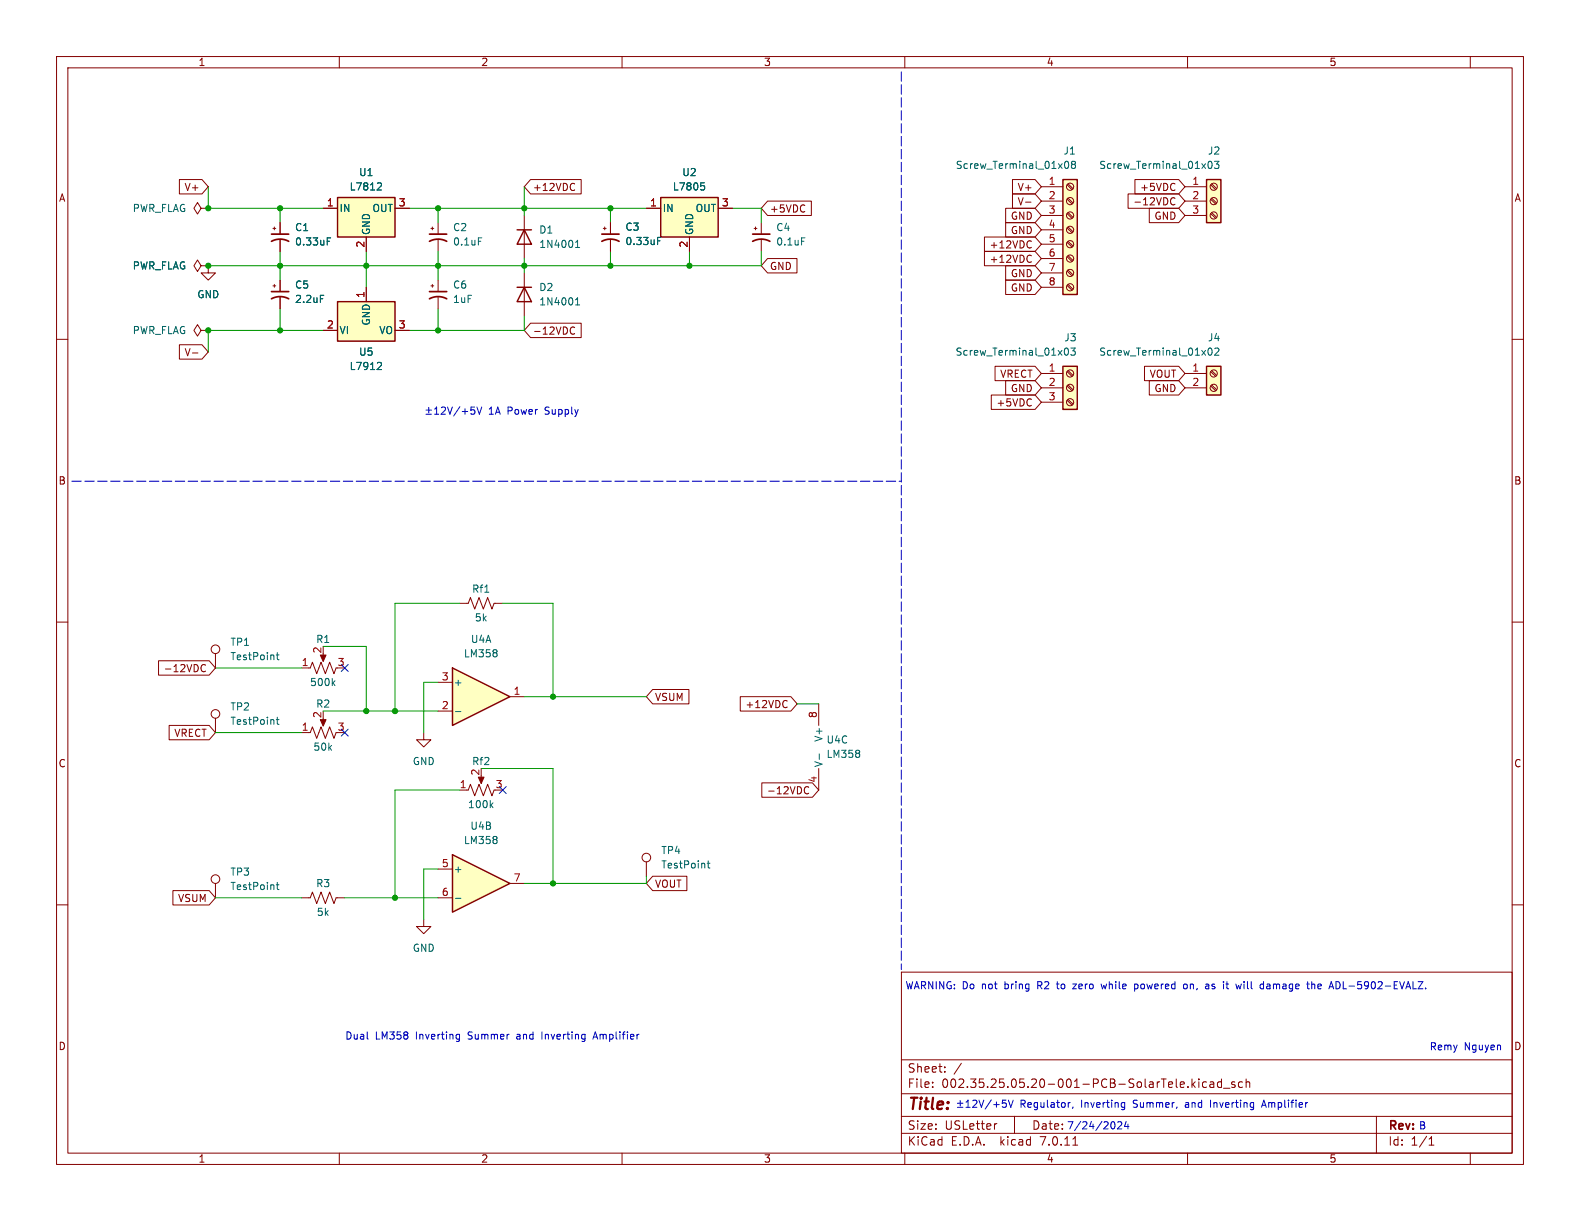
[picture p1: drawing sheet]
<svg xmlns="http://www.w3.org/2000/svg" width="279mm" height="216mm" viewBox="0 0 279 216" stroke-linecap="round" stroke-linejoin="round" font-family="sans-serif">
<g fill="none" stroke="#840000" stroke-width=".18">
<path d="M10 10h259.4v195.9h-259.4zM12 12h255.4v191.9h-255.4zM60 10v2M110 10v2M160 10v2M210 10v2M260 10v2M35.6 36.8l-.7-1-.6 1 .6 1 .7-1h1.2M36.8 36.8h.1M49.5 39.4v2M10 60h2M48.3 40.4h.5"/>
<path d="M48.5 40.1v.5M49.5 42.4v2.1M267.4 60h2M10 110h2M267.4 110h2M81.3 139.7h1.5l.4-1 .7 2 .8-2 .8 2 .7-2 .8 2 .4-1M85.1 137.2v1M144.8 124.5v3.8M144.8 135.9v3.8M10 160h2M267.4 160h2M159.4 171.9h108v32h-108z"/>
<path d="M159.4 197.4h108M159.4 193.4h108M159.4 187.4h108M164.9 192.1v.2M164.9 191.4v.1M167.1 189.4v.2M167.1 188.7v.1M170 188l-1.3 1.9M176.3 198.7l-.3 .1M179.4 197.4v3M210.9 191.7l.5 .6M211.4 191.3l-.6 .6"/>
<path d="M212 190.8v.1M212 191.3v1M213.4 191.4l-.5-.1-.3 .3v.4l.2 .2h.6M214 191.4h.6v.9M214.6 191.6l-.5 .1a.29 .29 0 0 0-.2 .3 .29 .29 0 0 0 .2 .3l.5-.1M216 191.4l-.4-.1-.3 .3v.4l.1 .2h.6M216 190.8v1.5M216.4 192.4h1.1M218.4 191.4l-.4-.1-.2 .2 .1 .2 .5 .2v.3h-.6M219.7 191.4l-.4-.1-.3 .3v.4l.1 .2h.6M220.4 191.4l.2-.1 .3 .1 .1 .9M220.4 190.8v1.5"/>
<path d="M243.4 197.4v6.5M60 203.9v2M110 203.9v2M159.4 200.4h108M160 203.9v2M189.7 202.5h.9M210 203.9v2M252.7 202.5h.9M252.7 201.4l.4-.4v1.5M260 203.9v2"/>
</g>
<path d="M57.9 42.7h.4M57.9 42.1h.6M144.9 133.3v1M152 132.8v.3M152 133.3v.5M86.8 142.3l.4 .5M87.2 142l-.5 .5" fill="none" stroke="#006464" stroke-width=".18"/>
<path d="M48 42.7a3.2 3.2 0 0 1 3.1 0M48 41.4h3.1" fill="none" stroke="#840000" stroke-width=".3"/>
<path d="M84.6 137.4h1l-.5 1.2z" fill="#840000" stroke="#840000" stroke-width=".18"/>
<path d="M80 118.1l10.2 5.1-10.2 5.1z" fill="#ffffc2"/>
<path d="M59.7 53.3h10.1v7h-10.1zM91.4 40.6h2.6M92.7 40.6l1.3 2.6h-2.6zM188 64.8h2.5v7.6h-2.5zM80 118.1l10.2 5.1-10.2 5.1z" fill="none" stroke="#840000" stroke-width=".25"/>
<g fill="none" stroke="#840000" stroke-width=".18">
<path d="M92.7 38.1v7.6M35.6 47l-.7-1-.6 1 .6 1 .7-1h1.2M36.8 47h.1M36.8 47v1.3h1.3l-1.3 1.2-1.2-1.2h1.2M48.3 50.5h.5M48.5 50.3v.5M49.5 49.5v2.1M49.5 52.6v2M57.1 58.4h2.6M64.8 50.8v2.5M69.8 58.4h2.6M76.2 50.5h.5"/>
<path d="M76.5 50.3v.5M77.5 49.5v2.1M77.5 52.6v2M184.1 66h3.9M184.1 68.6h3.9M184.1 71.1h3.9M188.7 70.8l.9 .8M188.7 68.2l.9 .9M188.7 65.7l.9 .8M188.9 70.6l.8 .9M188.9 68.1l.8 .8M188.9 65.5l.8 .9"/>
<path d="M38.1 115.6v2.5M53.3 118.1h1.6l.3-1 .8 2 .8-2 .7 2 .8-2 .8 2 .3-1M57.1 115.6v1M81.3 106.7h1.5l.4-1 .7 2 .8-2 .8 2 .7-2 .8 2 .4-1h1.5M38.1 127v2.5M53.3 129.5h1.6l.3-1 .8 2.1 .8-2.1 .7 2.1 .8-2.1 .8 2.1 .3-1.1M57.1 127v1M74.9 129.5v1.3h1.3l-1.3 1.3-1.2-1.3h1.2M77.5 125.7h2.5M77.5 120.7h2.5M90.2 123.2h2.5M114.3 152.4v2.5"/>
<path d="M74.9 162.6v1.2h1.3l-1.3 1.3-1.2-1.3h1.2"/>
<circle cx="189.2" cy="68.6" r=".63"/>
<circle cx="189.2" cy="66" r=".63"/>
<circle cx="189.2" cy="71.1" r=".63"/>
<circle cx="38.1" cy="114.8" r=".76"/>
<circle cx="38.1" cy="126.2" r=".76"/>
<circle cx="114.3" cy="151.6" r=".76"/>
</g>
<g fill="none" stroke="#006464" stroke-width=".18">
<path d="M56.7 52.2h.6M101.8 43.8h.7M101.8 42.9l.3-.4v1.3M66.9 64.1h.4l.2 .3-.8 .9h.8M188.4 61.6l.1-.1a.68 .68 0 0 1 .5 .7 .68 .68 0 0 1-.5 .6 .84 .84 0 0 1-.1-1.2zM189.4 61.5h.7l-.4 .5 .4 .1v.6l-.2 .1-.5-.1M48.9 115.8h.4M49 115.4v1.1l.3 .2M85.7 104.7h.8M87.8 115v.3M87.8 115.5v.5M48.9 127.2h.4"/>
<path d="M49 126.8v1.1l.3 .2M58.9 120.7l.3 .5M59.2 120.4l-.4 .5M80.5 125.8h1M125.1 152.6h.4M125.2 152.2v1.1l.3 .2"/>
</g>
<g fill="#ffffc2" stroke="#ffffc2" stroke-width=".18">
<path d="M188 64.8h2.5v7.6h-2.5z"/>
<path d="M59.7 53.3h10.1v7h-10.1z"/>
</g>
<path d="M48 52.8a3.2 3.2 0 0 1 3.1 0M48 51.6h3.1M75.9 52.8a3.2 3.2 0 0 1 3.1 0M75.9 51.6h3.1" fill="none" stroke="#840000" stroke-width=".3"/>
<g fill="#840000" stroke="#840000" stroke-width=".18">
<path d="M56.6 115.8h1.1l-.6 1.2z"/>
<path d="M56.6 127.3h1.1l-.6 1.1z"/>
</g>
<path d="M80 151.1l10.2 5.1-10.2 5.1z" fill="#ffffc2"/>
<path d="M59.7 34.9h10.1v7h-10.1zM116.8 34.9h10.2v7h-10.2zM188 31.8h2.5v20.3h-2.5zM213.4 31.8h2.5v7.6h-2.5zM91.4 50.8h2.6M92.7 50.8l1.3 2.5h-2.6zM213.4 64.8h2.5v5.1h-2.5zM80 151.1l10.2 5.1-10.2 5.1z" fill="none" stroke="#840000" stroke-width=".25"/>
<g fill="none" stroke="#840000" stroke-width=".18">
<path d="M31.7 31.7h4l1.1 1.3-1.1 1.3h-4zM49.5 39.4v2M57.1 36.8h2.6M69.8 36.8h2.6M77.5 39.4v2M93.8 31.7h9v2.6h-9l-1.1-1.3zM101.4 32.4l.2 .1M101.6 33.6l-.2 .1M107.9 39.4v2M114.3 36.8h2.5M127 36.8h2.5M134.6 39.4v2"/>
<path d="M135.7 35.6h7.8v2.5h-7.8l-1.1-1.3zM177.8 39.4h5.2l1.1 1.2-1.1 1.3h-5.2zM177.8 36.8h5.2l1.1 1.3-1.1 1.3h-5.2zM179 34.3h4l1.1 1.3-1.1 1.2h-4zM179 31.7h4l1.1 1.3-1.1 1.3h-4zM181.4 35.7h.9M184.1 33h3.9M184.1 35.6h3.9M184.1 38.1h3.9M188.7 37.8l.9 .8M188.7 35.2l.9 .9M188.7 32.7l.9 .8"/>
<path d="M188.9 37.6l.8 .8M188.9 35.1l.8 .8M188.9 32.5l.8 .9M199.5 34.3h8.9l1.1 1.3-1.1 1.2h-8.9zM200.7 31.7h7.7l1.1 1.3-1.1 1.3h-7.7zM203.2 36.8h5.2l1.1 1.3-1.1 1.3h-5.2zM207.1 36l.3 .2 .4-.1M207.8 35.1l-.4-.1-.3 .1M209.5 33h3.9M209.5 35.6h3.9M209.5 38.1h3.9M214.1 37.8l.9 .8"/>
<path d="M214.1 35.2l.9 .9M214.1 32.7l.9 .8M214.3 37.6l.8 .8M214.3 35.1l.8 .8M214.3 32.5l.8 .9M35.6 58.4l-.7-1-.6 1 .6 1 .7-1h1.2M36.8 58.4h.1M36.8 47h.1M49.5 42.4v2.1M49.5 49.5v2.1M49.5 52.6v2M57.1 58.4h2.6"/>
<path d="M64.8 41.9v2.6M64.8 50.8v2.5M69.8 58.4h2.6M76.2 40.4h.5M76.5 40.1v.5M77.5 42.4v2.1M92.7 48.3v7.6M93.8 57.1h9v2.6h-9l-1.1-1.3zM101 58.9l.3 .2 .3-.1M101.6 57.9l-.3-.1-.3 .2M106.7 40.4h.5M106.9 40.1v.5"/>
<path d="M107.9 42.4v2.1M121.9 41.9v2.6M133.3 40.4h.6M133.6 40.1v.5M134.6 42.4v2.1M135.7 45.7h5.2v2.6h-5.2l-1.1-1.3zM174.1 44.4h8.9l1.1 1.3-1.1 1.3h-8.9zM174.1 41.9h8.9l1.1 1.3-1.1 1.3h-8.9zM177.8 49.5h5.2l1.1 1.3-1.1 1.3h-5.2zM177.8 47h5.2l1.1 1.3-1.1 1.2h-5.2zM182.1 45.1l.3 .1M182.1 42.6l.3 .1"/>
<path d="M182.4 46.3l-.3 .1M182.4 43.7l-.3 .2M184.1 40.6h3.9M184.1 43.2h3.9M184.1 45.7h3.9M184.1 48.3h3.9M184.1 50.8h3.9M188.7 50.5l.9 .8M188.7 47.9l.9 .9M188.7 45.4l.9 .8M188.7 42.8l.9 .9M188.7 40.3l.9 .8"/>
<path d="M188.9 50.3l.8 .8M188.9 47.8l.8 .8M188.9 45.2l.8 .9M188.9 42.7l.8 .8M188.9 40.1l.8 .9M31.7 61h4l1.1 1.2-1.1 1.3h-4zM34 62.4h1M175.3 69.8h7.7l1.1 1.3-1.1 1.3h-7.7zM176 64.8h7l1.1 1.2-1.1 1.3h-7zM177.8 67.3h5.2l1.1 1.3-1.1 1.3h-5.2zM202.4 64.8h6l1.1 1.2-1.1 1.3h-6zM203.2 67.3h5.2l1.1 1.3-1.1 1.3h-5.2z"/>
<path d="M209.5 66h3.9M209.5 68.6h3.9M214.1 68.2l.9 .9M214.1 65.7l.9 .8M214.3 68.1l.8 .8M214.3 65.5l.8 .9M28 116.8h9l1.1 1.3-1.1 1.3h-9zM35.7 118.6l.3 .2 .3-.1M36.3 117.6l-.3-.1-.3 .2M29.9 128.3h7.1l1.1 1.2-1.1 1.3h-7.1zM115.4 121.9h6.4v2.6h-6.4l-1.1-1.3zM130.9 123.2h9l1.1 1.3-1.1 1.2h-9z"/>
<path d="M134.7 138.4h9l1.1 1.3-1.1 1.3h-9zM139 123.9l.2 .1M139.2 125l-.2 .1M143 139.2l-.4-.1-.3 .2M30.6 157.5h6.4l1.1 1.3-1.1 1.2h-6.4zM38.1 156.2v2.6M53.3 158.8h1.6l.3-1.1 .8 2.1 .8-2.1 .7 2.1 .8-2.1 .8 2.1 .3-1h1.6M77.5 153.7h2.5M77.5 158.8h2.5M90.2 156.2h2.5M115.4 154.9h6.1v2.6h-6.1l-1.1-1.3zM142.3 140.2l.3 .2 .4-.2"/>
<circle cx="189.2" cy="38.1" r=".63"/>
<circle cx="189.2" cy="35.6" r=".63"/>
<circle cx="189.2" cy="33" r=".63"/>
<circle cx="214.6" cy="35.6" r=".63"/>
<circle cx="214.6" cy="33" r=".63"/>
<circle cx="214.6" cy="38.1" r=".63"/>
<circle cx="189.2" cy="48.3" r=".63"/>
<circle cx="189.2" cy="40.6" r=".63"/>
<circle cx="189.2" cy="45.7" r=".63"/>
<circle cx="189.2" cy="50.8" r=".63"/>
<circle cx="189.2" cy="43.2" r=".63"/>
<circle cx="214.6" cy="66" r=".63"/>
<circle cx="214.6" cy="68.6" r=".63"/>
<circle cx="38.1" cy="155.4" r=".76"/>
</g>
<g fill="none" stroke="#006464" stroke-width=".18">
<path d="M66.9 32.3l.4 .1 .2 .3-.8 .9h.8M123.9 32.3h.7M124.1 32.8h.3l.2 .3-.1 .4-.4 .1M188.4 28.6l.2-.1a.68 .68 0 0 1 .4 .7 .68 .68 0 0 1-.4 .6l-.2-.1-.1-.4zM189.7 29.1l-.2-.3 .2-.3h.2l.3 .3-.3 .3M189.7 29.1l-.2 .2v.4l.2 .1 .4-.1 .1-.2v-.2l-.3-.2M189.7 29.1h.2M213.7 28.6l.2-.1a.68 .68 0 0 1 .5 .7 .68 .68 0 0 1-.5 .6l-.2-.1-.1-.4zM214.8 28.5h.7l-.4 .5 .4 .1v.6l-.2 .1-.5-.1M56.7 52.2h.6M57.9 42.1h.6M57.9 42.7h.4"/>
<path d="M84.6 42.1h.6M101.8 53.9h.7M101.8 53l.3-.4v1.3M116.3 42.6h.4M116.3 42h.6M141.7 42.1h.7M66.9 64.1h.4l.2 .3-.8 .9h.8M213.8 61.6l.1-.1a.68 .68 0 0 1 .5 .7 .68 .68 0 0 1-.5 .6 .84 .84 0 0 1-.1-1.2zM214.8 61.7l.5-.2 .2 .4-.7 .9h.7M48.9 156.5h.4M49 156v1.1l.3 .2M80.5 158.8h1"/>
<path d="M87.8 148v.3M87.8 148.6v.4"/>
</g>
<g fill="#ffffc2" stroke="#ffffc2" stroke-width=".18">
<path d="M59.7 34.9h10.1v7h-10.1z"/>
<path d="M213.4 31.8h2.5v7.6h-2.5z"/>
<path d="M213.4 64.8h2.5v5.1h-2.5z"/>
<path d="M188 31.8h2.5v20.3h-2.5z"/>
<path d="M116.8 34.9h10.2v7h-10.2z"/>
</g>
<path d="M75.9 42.7a3.2 3.2 0 0 1 3.1 0M75.9 41.4h3.1M106.4 42.7a3.2 3.2 0 0 1 3.1 0M106.4 41.4h3.1M133.1 42.7a3.2 3.2 0 0 1 3 0M133.1 41.4h3" fill="none" stroke="#840000" stroke-width=".3"/>
<g fill="none" stroke="#0000c2" stroke-width=".18">
<path d="M75.3 72.5h1M75.3 73.2h1M75.8 72v1M76.8 73.2h.8M76.8 72.3l.4-.3v1.2M78.1 72.1l.4-.1 .3 .3-.8 .9h.8M79.1 72l.5 1.2 .4-1.2M81.3 71.9l-1.1 1.6M81.7 72.8h1M82.2 72.3v.9M83.9 72h-.6v.6l.1-.1h.5l.1 .2-.1 .4-.2 .1-.4-.1M84.3 72l.5 1.2 .4-1.2"/>
<path d="M186.8 174h.5M187 173.6v1.2M189.7 174h.7l-.7 .8h.7M194.7 174l.3 .8 .2-.6 .2 .6M200.6 174.1l.4-.1 .2 .2-.1 .6h-.5M200.6 174v1.3M209.4 174.1l.3-.1 .3 .2v.4l-.3 .2h-.3l-.1-.2zM213.6 174l.2 .2v.6M213.8 174.8h-.2M213.8 174.3l-.2 .1M220 173.6v.1M220 174v.8"/>
<path d="M224 174.1l.4-.1 .2 .2M224.6 174.3l-.4 .1-.2 .1 .2 .3h.4M232 174.1h.4l.1 .7M233.1 174.1v.7M233.7 174.3l-.6 .1M236.6 173.6a.68 .68 0 0 1 .4 .6 .68 .68 0 0 1-.4 .6M65 183.7h.1M80.9 182.9l.4 .1M81.3 182.9v1l-.2 .2-.3 .1M81.3 183.7h-.4M95.8 182.5v1.2M105 183.4h.6"/>
<path d="M105.3 182.5l-.5 1.2M169.3 195.1h1M169.3 195.8h1M169.8 194.6v1M170.8 195.8h.8M170.8 194.9l.4-.4v1.3M172 194.7l.5-.2 .3 .4-.8 .9h.8M173.1 194.5l.4 1.3 .5-1.3M175.3 194.5l-1.1 1.6M175.7 195.3h1M176.2 194.8v1M177.9 194.5h-.6l-.1 .6 .2-.1 .4 .1 .2 .2-.1 .4-.2 .1-.5-.1"/>
<path d="M178.3 194.5l.4 1.3 .5-1.3M189.3 195l-.3 .1M189.8 195.7l-.2 .3M197 198.4l.2 .4-.2 .8M197.6 198.5l.5-.2 .3 .4-.8 .9h.8M198.5 195h.4M198.9 195.7l-.4 .1M198.9 195v1l-.1 .2h-.3M199.2 198.3l-.3 .9h.7M199.5 198.8v.8M214.1 194.5v1.3M223.2 195.4h.6"/>
<path d="M223.5 194.5l-.4 1.3"/>
</g>
<path d="M159.4 12.7v158.8M12.7 85.1h146.7" fill="none" stroke="#0000c2" stroke-width=".18" stroke-dasharray="1.7 .6"/>
<g fill="none" stroke="#009600" stroke-width=".18">
<path d="M36.8 33v3.8h20.3M49.5 36.8v2.6M72.4 36.8h41.9M77.5 36.8v2.6M92.7 33v5.1M107.9 36.8v2.6M129.5 36.8h5.1v2.6M49.5 44.5v5M49.5 54.6v3.8M57.1 58.4h-20.3v3.8M64.8 44.5v6.3M77.5 44.5v5"/>
<path d="M77.5 54.6v3.8M92.7 55.9v2.5h-20.3M92.7 45.7v2.6M107.9 44.5v2.5M121.9 44.5v2.5M134.6 44.5v2.5h-97.8M38.1 118.1h15.2M57.1 114.3h7.7v11.4M81.3 106.7h-11.5v19M88.9 106.7h8.9v16.5M38.1 129.5h15.2M57.1 125.7h20.4"/>
<path d="M77.5 120.7h-2.6v8.8M81.3 139.7h-11.5v19.1M85.1 135.9h12.7v20.3M92.7 123.2h21.6M141 124.5h3.8M38.1 158.8h15.2M61 158.8h16.5M77.5 153.7h-2.6v8.9M114.3 154.9v1.3h-21.6"/>
</g>
<path d="M60.4 117.5l1.2 1.2M61.6 117.5l-1.2 1.2M60.4 128.9l1.2 1.2M61.6 128.9l-1.2 1.2M88.3 139.1l1.2 1.2M89.5 139.1l-1.2 1.2" fill="none" stroke="#000084" stroke-width=".18"/>
<g fill="#009600" stroke="#009600" stroke-width=".18">
<circle cx="64.8" cy="125.7" r=".46"/>
<circle cx="69.8" cy="125.7" r=".46"/>
<circle cx="69.8" cy="158.8" r=".46"/>
<circle cx="36.8" cy="36.8" r=".46"/>
<circle cx="49.5" cy="36.8" r=".46"/>
<circle cx="49.5" cy="58.4" r=".46"/>
<circle cx="49.5" cy="47" r=".46"/>
<circle cx="77.5" cy="36.8" r=".46"/>
<circle cx="77.5" cy="47" r=".46"/>
<circle cx="64.8" cy="47" r=".46"/>
<circle cx="36.8" cy="58.4" r=".46"/>
<circle cx="36.8" cy="47" r=".46"/>
<circle cx="97.8" cy="156.2" r=".46"/>
<circle cx="97.8" cy="123.2" r=".46"/>
<circle cx="121.9" cy="47" r=".46"/>
<circle cx="107.9" cy="47" r=".46"/>
<circle cx="92.7" cy="47" r=".46"/>
<circle cx="77.5" cy="58.4" r=".46"/>
<circle cx="92.7" cy="36.8" r=".46"/>
<circle cx="107.9" cy="36.8" r=".46"/>
</g>
<text font-size="2.8" fill="#840000" x="160.4" y="196.8">Title:</text>
<g font-size="2.1" fill="#840000">
<text x="160.4" y="189.9">Sheet:</text>
<text x="160.4" y="192.6">File:</text>
<text x="166.5" y="192.6">002.35.25.05.20-001-PCB-SolarTele.kicad_sch</text>
<text x="160.4" y="202.8">KiCad</text>
<text x="160.4" y="200">Size:</text>
<text x="167.1" y="200">USLetter</text>
<text x="168.1" y="202.8">E.D.A.</text>
<text x="177" y="202.8">kicad</text>
<text x="182.4" y="200">Date:</text>
<text x="184.2" y="202.8">7.0.11</text>
<text x="245.4" y="200.2">Rev:</text>
<text x="245.4" y="202.8">Id:</text>
<text x="249.5" y="202.8">1/1</text>
</g>
<g font-size="1.8" fill="#840000">
<text x="35" y="11.9">1</text>
<text x="85" y="11.9">2</text>
<text x="135" y="11.9">3</text>
<text x="185" y="11.9">4</text>
<text x="235" y="11.9">5</text>
<text x="10.3" y="35.9">A</text>
<text x="32.5" y="34">V+</text>
<text x="94.1" y="34">+12VDC</text>
<text x="179.9" y="34">V+</text>
<text x="201.5" y="34">+5VDC</text>
<text x="267.7" y="35.9">A</text>
<text x="136" y="37.8">+5VDC</text>
<text x="178.6" y="41.6">GND</text>
<text x="178.6" y="39.1">GND</text>
<text x="179.9" y="36.5">V-</text>
<text x="200.3" y="36.5">-12VDC</text>
<text x="204" y="39.1">GND</text>
<text x="136" y="47.9">GND</text>
<text x="174.9" y="46.7">+12VDC</text>
<text x="174.9" y="44.1">+12VDC</text>
<text x="178.6" y="51.8">GND</text>
<text x="178.6" y="49.2">GND</text>
<text x="94.1" y="59.4">-12VDC</text>
<text x="32.5" y="63.2">V-</text>
<text x="176.8" y="67">VRECT</text>
<text x="178.6" y="69.5">GND</text>
<text x="203.2" y="67">VOUT</text>
<text x="204" y="69.5">GND</text>
<text x="176.1" y="72.1">+5VDC</text>
<text x="10.3" y="85.9">B</text>
<text x="267.7" y="85.9">B</text>
<text x="28.8" y="119.1">-12VDC</text>
<text x="115.7" y="124.1">VSUM</text>
<text x="131.7" y="125.4">+12VDC</text>
<text x="30.7" y="130.5">VRECT</text>
<text x="10.3" y="135.9">C</text>
<text x="267.7" y="135.9">C</text>
<text x="135.5" y="140.7">-12VDC</text>
<text x="31.4" y="159.7">VSUM</text>
<text x="115.7" y="157.2">VOUT</text>
<text x="10.3" y="185.9">D</text>
<text x="267.7" y="185.9">D</text>
<text x="35" y="205.8">1</text>
<text x="85" y="205.8">2</text>
<text x="135" y="205.8">3</text>
<text x="185" y="205.8">4</text>
<text x="235" y="205.8">5</text>
</g>
<g font-size="1.8" fill="#006464">
<text x="188" y="27.5">J1</text>
<text x="213.5" y="27.5">J2</text>
<text x="61.7" y="33.9">L7812</text>
<text x="63.4" y="31.3">U1</text>
<text x="118.9" y="33.9">L7805</text>
<text x="120.5" y="31.3">U2</text>
<text x="168.9" y="30.1">Screw_Terminal_01x08</text>
<text x="194.3" y="30.1">Screw_Terminal_01x03</text>
<text x="23.4" y="37.7">PWR_FLAG</text>
<text x="52.1" y="41.1">C1</text>
<text x="59.9" y="37.7">IN</text>
<text x="65.6" y="41.7" transform="rotate(-90 65.6 41.7)">GND</text>
<text x="65.8" y="37.7">OUT</text>
<text x="80" y="41.1">C2</text>
<text x="95.3" y="41.5">D1</text>
<text x="110.5" y="41">C3</text>
<text x="117.1" y="37.7">IN</text>
<text x="122.8" y="41.7" transform="rotate(-90 122.8 41.7)">GND</text>
<text x="122.9" y="37.7">OUT</text>
<text x="137.2" y="41.1">C4</text>
<text x="23.4" y="47.9">PWR_FLAG</text>
<text x="52.1" y="43.6">0.33uF</text>
<text x="80" y="43.6">0.1uF</text>
<text x="95.3" y="44">1N4001</text>
<text x="110.5" y="43.5">0.33uF</text>
<text x="137.2" y="43.6">0.1uF</text>
<text x="34.8" y="52.9">GND</text>
<text x="52.1" y="51.2">C5</text>
<text x="52.1" y="53.8">2.2uF</text>
<text x="80" y="51.2">C6</text>
<text x="80" y="53.8">1uF</text>
<text x="95.3" y="51.7">D2</text>
<text x="23.4" y="59.3">PWR_FLAG</text>
<text x="59.9" y="59.3">VI</text>
<text x="65.6" y="57.7" transform="rotate(-90 65.6 57.7)">GND</text>
<text x="67" y="59.3">VO</text>
<text x="95.3" y="54.2">1N4001</text>
<text x="61.7" y="65.6">L7912</text>
<text x="63.4" y="63.1">U5</text>
<text x="168.9" y="63.1">Screw_Terminal_01x03</text>
<text x="188.1" y="60.6">J3</text>
<text x="194.3" y="63.1">Screw_Terminal_01x02</text>
<text x="213.5" y="60.6">J4</text>
<text x="83.4" y="105">Rf1</text>
<text x="55.8" y="113.9">R1</text>
<text x="83.2" y="113.9">U4A</text>
<text x="83.9" y="110.1">5k</text>
<text x="40.6" y="114.4">TP1</text>
<text x="40.6" y="116.9">TestPoint</text>
<text x="81.9" y="116.4">LM358</text>
<text x="40.6" y="125.8">TP2</text>
<text x="54.7" y="121.5">500k</text>
<text x="55.8" y="125.3">R2</text>
<text x="80.1" y="121.5">+</text>
<text x="40.6" y="128.4">TestPoint</text>
<text x="145.6" y="131.3" transform="rotate(-90 145.6 131.3)">V+</text>
<text x="146.1" y="131.7">U4C</text>
<text x="55.3" y="132.9">50k</text>
<text x="72.9" y="135.5">GND</text>
<text x="83.4" y="135.5">Rf2</text>
<text x="145.6" y="135.8" transform="rotate(-90 145.6 135.8)">V-</text>
<text x="146.1" y="134.2">LM358</text>
<text x="82.7" y="143.1">100k</text>
<text x="81.9" y="149.5">LM358</text>
<text x="83.1" y="146.9">U4B</text>
<text x="40.6" y="155">TP3</text>
<text x="80.1" y="154.5">+</text>
<text x="116.8" y="151.2">TP4</text>
<text x="116.8" y="153.8">TestPoint</text>
<text x="40.6" y="157.6">TestPoint</text>
<text x="55.8" y="157.1">R3</text>
<text x="55.9" y="162.2">5k</text>
<text x="72.9" y="168.5">GND</text>
</g>
<g font-size="1.8" fill="#a90000">
<text x="185.3" y="32.8">1</text>
<text x="185.3" y="35.3">2</text>
<text x="210.7" y="32.8">1</text>
<text x="210.7" y="35.3">2</text>
<text x="57.7" y="36.6">1</text>
<text x="70.4" y="36.6">3</text>
<text x="114.9" y="36.6">1</text>
<text x="127.6" y="36.6">3</text>
<text x="185.3" y="37.8">3</text>
<text x="185.3" y="40.4">4</text>
<text x="210.7" y="37.8">3</text>
<text x="64.5" y="43.9" transform="rotate(-90 64.5 43.9)">2</text>
<text x="121.7" y="43.9" transform="rotate(-90 121.7 43.9)">2</text>
<text x="185.3" y="42.9">5</text>
<text x="185.3" y="45.5">6</text>
<text x="64.5" y="52.8" transform="rotate(-90 64.5 52.8)">1</text>
<text x="185.3" y="48">7</text>
<text x="185.3" y="50.5">8</text>
<text x="57.7" y="58.2">2</text>
<text x="70.4" y="58.2">3</text>
<text x="185.3" y="65.8">1</text>
<text x="210.7" y="65.8">1</text>
<text x="185.3" y="68.3">2</text>
<text x="185.3" y="70.9">3</text>
<text x="210.7" y="68.3">2</text>
<text x="53.3" y="117.9">1</text>
<text x="56.9" y="115.6" transform="rotate(-90 56.9 115.6)">2</text>
<text x="59.6" y="117.9">3</text>
<text x="78" y="125.5">2</text>
<text x="78" y="120.4">3</text>
<text x="90.7" y="122.9">1</text>
<text x="53.3" y="129.3">1</text>
<text x="56.9" y="127.1" transform="rotate(-90 56.9 127.1)">2</text>
<text x="59.6" y="129.3">3</text>
<text x="144.5" y="127.1" transform="rotate(-90 144.5 127.1)">8</text>
<text x="84.8" y="137.2" transform="rotate(-90 84.8 137.2)">2</text>
<text x="81.2" y="139.4">1</text>
<text x="87.6" y="139.4">3</text>
<text x="144.5" y="138.5" transform="rotate(-90 144.5 138.5)">4</text>
<text x="78" y="153.4">5</text>
<text x="90.7" y="156">7</text>
<text x="78" y="158.5">6</text>
</g>
<g font-size="1.8" fill="#0000c2">
<text x="86.4" y="73.4">1A</text>
<text x="89.9" y="73.4">Power</text>
<text x="96.6" y="73.4">Supply</text>
<text x="160" y="175">WARNING: Do</text>
<text x="173.7" y="175">not</text>
<text x="177.9" y="175">bring</text>
<text x="183.9" y="175">R2</text>
<text x="187.6" y="175">to</text>
<text x="190.6" y="175">zero</text>
<text x="195.9" y="175">while</text>
<text x="201.9" y="175">powered</text>
<text x="210.8" y="175">on,</text>
<text x="214.8" y="175">as</text>
<text x="218.2" y="175">it</text>
<text x="220.7" y="175">will</text>
<text x="225.1" y="175">damage</text>
<text x="233.7" y="175">the</text>
<text x="237.8" y="175">ADL-5902-EVALZ.</text>
<text x="61" y="183.9">Dual</text>
<text x="66.4" y="183.9">LM358</text>
<text x="73.6" y="183.9">Inverting</text>
<text x="83" y="183.9">Summer</text>
<text x="91.8" y="183.9">and</text>
<text x="96.4" y="183.9">Inverting</text>
<text x="105.8" y="183.9">Amplifier</text>
<text x="252.7" y="185.8">Remy</text>
<text x="258.9" y="185.8">Nguyen</text>
<text x="180.4" y="196">Regulator,</text>
<text x="191.3" y="196">Inverting</text>
<text x="200.7" y="196">Summer,</text>
<text x="210.1" y="196">and</text>
<text x="214.7" y="196">Inverting</text>
<text x="224.1" y="196">Amplifier</text>
<text x="188.6" y="199.8">7/24/2024</text>
<text x="250.8" y="199.8">B</text>
</g>
</svg>
